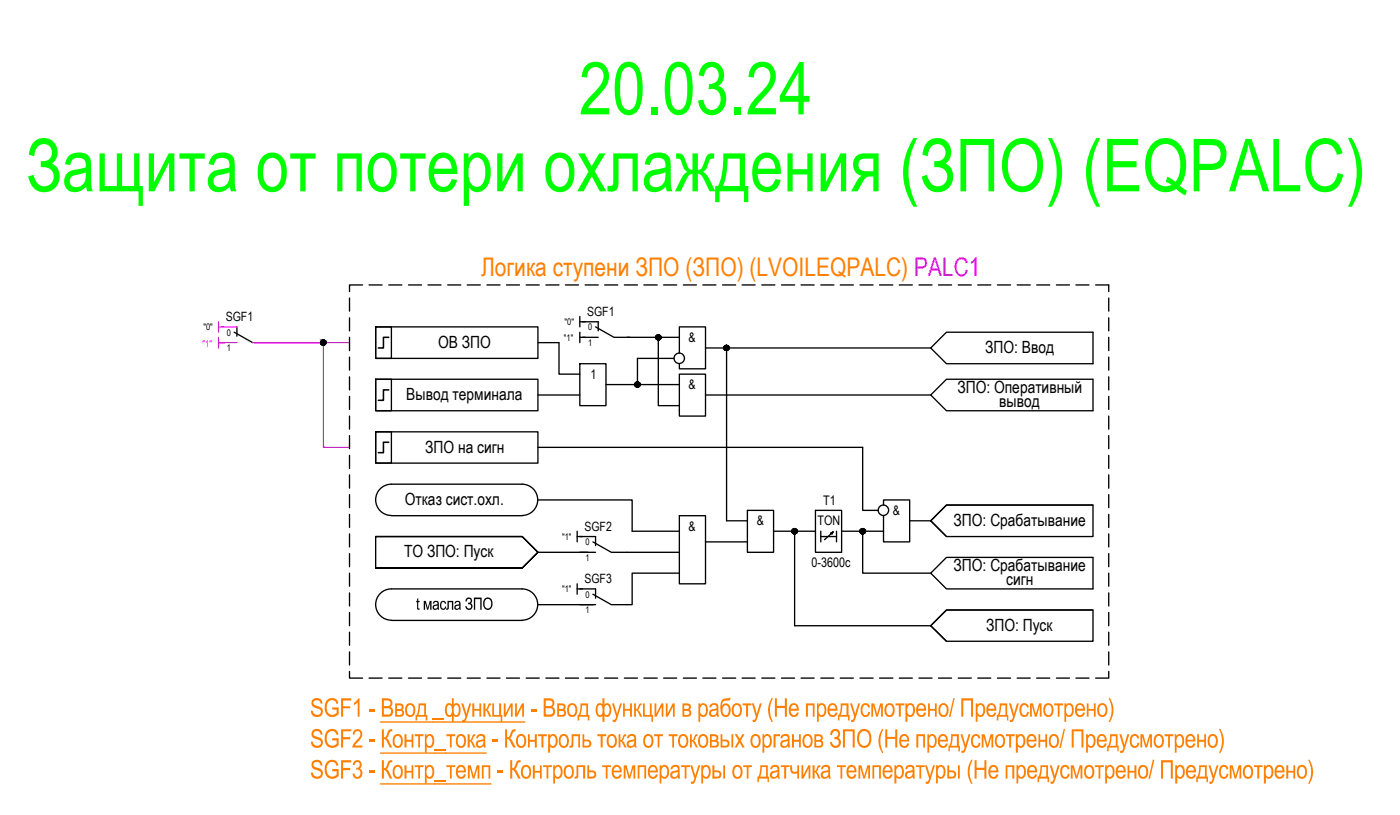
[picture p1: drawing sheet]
<svg xmlns="http://www.w3.org/2000/svg" width="267mm" height="156mm" viewBox="0 0 267 156" stroke-linecap="round" stroke-linejoin="round" font-family="sans-serif">
<!-- layer: 0 -->
<g fill="none" stroke="#000" stroke-width=".25">
<path d="M66.7 56.9v2.5M69.2 54.4h-2.5v1.2M70.5 54.4h2.5M74.2 54.4h2.5M78 54.4h2.5M81.7 54.4h2.5M85.5 54.4h2.5M89.2 54.4h2.5M93 54.4h2.5M96.7 54.4h2.5M100.5 54.4h2.5M104.3 54.4h2.5"/>
<path d="M108 54.4h2.5M111.7 54.4h2.5M115.5 54.4h2.5M119.2 54.4h2.5M123 54.4h2.5M126.7 54.4h2.5M130.5 54.4h2.5M134.2 54.4h2.5M138 54.4h2.5M141.7 54.4h2.5M145.5 54.4h2.5M149.3 54.4h2.5"/>
<path d="M153 54.4h2.5M156.7 54.4h2.5M160.5 54.4h2.5M164.2 54.4h2.5M168 54.4h2.5M171.7 54.4h2.5M175.5 54.4h2.5M179.2 54.4h2.5M183 54.4h2.5M186.7 54.4h2.5M190.5 54.4h2.5M194.3 54.4h2.5"/>
<path d="M198 54.4h2.5M201.7 54.4h2.5M205.5 54.4h2.5M209.2 54.4h2.5v1.2M211.7 56.9v2.5M66.7 60.6v2.5M66.7 64.4v2.5M66.7 68.1v2.5M66.7 71.9v2.5M66.7 75.6v2.5M66.7 79.4v2.5M71.7 72.4h3v6h-3z"/>
<path d="M71.7 72.4h31v6h-31zM71.7 62.4h3v6h-3zM71.7 62.4h31v6h-31zM102.7 65.4h4.1v6h3.9M102.7 75.4h8M110.7 69.4h5v8h-5zM110.7 60.4v2M110.7 63.4v2M110.7 61.4h1M110.7 64.4h1M115.7 73.4h14M119.7 64.4h10"/>
<path d="M125.7 64.4v13h4M128.7 68.4h-7v5M129.7 67.4v-5h5v8h-5v-1M129.7 71.4h5v8h-5zM134.7 75.4h43M134.7 66.4h43M138.8 66.4v33h3.9M180.8 72.4h27.9v6h-27.9l-3.1-3zM180.8 63.4h27.9v6h-27.9l-3.1-3zM211.7 60.6v2.5M211.7 64.4v2.5M211.7 68.1v2.5"/>
<path d="M211.7 71.9v2.5M211.7 75.6v2.5M211.7 79.4v2.5M66.7 83.1v2.5M66.7 86.9v2.5M66.7 90.6v2.6M66.7 94.4v2.5M66.7 98.1v2.5M71.7 82.4h3v6h-3zM71.7 82.4h31v6h-31zM102.7 85.4h62v12h3.1M102.7 95.4h18v6h9"/>
<path d="M129.7 98.4h5v13h-5zM142.7 97.4h5v8h-5zM155.7 97.4h5v8h-5zM168.7 96.4v-1h5v8h-5v-5M173.7 99.4h4M180.8 96.4h27.9v6h-27.9l-3.1-3zM208.7 96.4h-27.9l-3.1 3 3.1 3M211.7 83.1v2.5M211.7 86.9v2.5M211.7 90.6v2.6M211.7 94.4v2.5M211.7 98.1v2.5"/>
<path d="M66.7 101.9v2.5M66.7 105.6v2.5M66.7 109.4v2.5M66.7 113.1v2.5M66.7 116.9v2.5M71.7 102.4v6h28l3-3-3-3h-28h28l3 3-3 3h-28M102.7 115.4h10.5M102.7 105.4h9.6M110.2 102.4h1M110.2 101.4v2M110.2 111.4v2M110.2 112.4h1"/>
<path d="M119.7 105.4h10M129.7 109.4h-9v6h-1M134.7 103.4h8M147.7 101.4h8M151.8 101.4v18h25.9M156.7 101.4v2M156.7 102.4h3.1M158.6 101.7l.5-.2-1.6 1.5M159.1 101.5l-.2 .5M159.8 101.4v2M160.7 101.4h8M164.7 101.4v8h13"/>
<path d="M180.8 116.4h27.9v6h-27.9l-3.1-3zM180.8 106.4h27.9v6h-27.9l-3.1-3zM208.7 116.4h-27.9l-3.1 3 3.1 3M211.7 101.9v2.5M211.7 105.6v2.5M211.7 109.4v2.5M211.7 113.1v2.5M211.7 116.9v2.5M66.7 128.1v1.3h2.5M66.7 120.6v2.5M66.7 124.4v2.5M70.5 129.4h2.5"/>
<path d="M74.2 129.4h2.5M78 129.4h2.5M81.7 129.4h2.5M85.5 129.4h2.5M89.2 129.4h2.5M93 129.4h2.5M96.7 129.4h2.5M100.5 129.4h2.5M104.3 129.4h2.5M108 129.4h2.5M111.7 129.4h2.5M115.5 129.4h2.5"/>
<path d="M119.2 129.4h2.5M123 129.4h2.5M126.7 129.4h2.5M130.5 129.4h2.5M134.2 129.4h2.5M138 129.4h2.5M141.7 129.4h2.5M145.5 129.4h2.5M149.3 129.4h2.5M153 129.4h2.5M156.7 129.4h2.5M160.5 129.4h2.5"/>
<path d="M164.2 129.4h2.5M168 129.4h2.5M171.7 129.4h2.5M175.5 129.4h2.5M179.2 129.4h2.5M183 129.4h2.5M186.7 129.4h2.5M190.5 129.4h2.5M194.3 129.4h2.5M198 129.4h2.5M201.7 129.4h2.5M205.5 129.4h2.5"/>
<path d="M211.7 128.1v1.3h-2.5M211.7 120.6v2.5M211.7 124.4v2.5"/>
<circle cx="61.7" cy="65.4" r=".49"/>
<circle cx="121.7" cy="73.4" r=".49"/>
<circle cx="125.7" cy="64.3" r=".49"/>
<circle cx="129.7" cy="68.4" r=".99"/>
<circle cx="138.7" cy="66.4" r=".49"/>
<circle cx="168.7" cy="97.4" r=".99"/>
<circle cx="151.7" cy="101.3" r=".49"/>
<circle cx="164.7" cy="101.3" r=".49"/>
</g>
<path d="M44.7 63.4l3.5 2M45.2 62.4v1.8M111.2 61.4h3v1.7M111.2 64.4h3M113.7 62.4l3.6 2h3M110.7 102.4h3v1.7M110.7 112.4h3v1.7M110.7 115.4h3M110.7 105.4h3M113.2 113.4l3.5 2h3M113.2 103.4l3.5 2h3" fill="none" stroke="#000" stroke-width=".25"/>
<!-- layer: 0 -->
<g fill="#000" stroke="#000" stroke-width=".19">
<path d="M61.3 65.6h.9zM61.6 65.9h.2zM61.7 64.9h.1zM121.6 73.9h.3zM121.7 72.9h.1zM125.6 64.9h.2zM125.7 63.9h.1zM138.6 66.9h.2zM138.7 65.9h.1zM151.5 101.8h.5zM151.5 100.9h.5zM151.6 101.9h.2z"/>
<path d="M151.7 100.9h.1zM164.5 101h.5zM164.6 101.9h.2zM164.7 100.9h.1z"/>
<path d="M61.6 65.9h.2zM61.7 65.9h.1z"/>
<path d="M61.7 64.9h.1zM61.7 64.9h.1z"/>
<path d="M61.6 64.9h.3zM61.6 64.9h.3z"/>
<path d="M61.6 64.9h.4zM61.5 64.9h.5z"/>
<path d="M61.6 65.8h.3zM61.6 65.8l.2 .1z"/>
<path d="M61.5 64.9l.5 .1zM61.5 64.9l.5 .1z"/>
<path d="M61.5 65h.5zM61.5 65h.5z"/>
<path d="M61.5 65.8h.5zM61.5 65.8h.5z"/>
<path d="M61.5 65.8h.5zM61.5 65.8h.4z"/>
<path d="M61.5 65h.5zM61.5 65h.5z"/>
<path d="M61.4 65h.7zM61.4 65h.7z"/>
<path d="M61.4 65.8h.6zM61.4 65.8h.6z"/>
<path d="M61.5 65.8h.5zM61.5 65.8h.5z"/>
<path d="M61.4 65l.7 .1zM61.4 65l.7 .1z"/>
<path d="M61.4 65.7h.7zM61.4 65.7l.6 .1z"/>
<path d="M61.3 65.1h.9zM61.3 65.1h.9z"/>
<path d="M61.3 65.7h.8zM61.3 65.7h.8z"/>
<path d="M61.3 65.1l.9 .1zM61.3 65.1l.9 .1z"/>
<path d="M61.3 65.2h.9zM61.3 65.2h.9z"/>
<path d="M61.3 65.6h.9zM61.3 65.6l.8 .1z"/>
<path d="M61.3 65.2l.9 .1zM61.3 65.2l.9 .1z"/>
<path d="M61.2 65.3h1zM61.2 65.3h1z"/>
<path d="M61.2 65.3h1zM61.2 65.3h1z"/>
<path d="M61.2 65.3l1 .1zM61.2 65.3l1 .1z"/>
<path d="M61.2 65.4h1zM61.2 65.4h1z"/>
<path d="M61.2 65.4l1 .1zM61.2 65.4l1 .1z"/>
<path d="M61.2 65.5h1zM61.2 65.5h1z"/>
<path d="M61.2 65.5h1zM61.2 65.5h1z"/>
<path d="M61.3 65.5h.9zM61.3 65.5l.9 .1zM61.3 65.6h.9z"/>
<path d="M121.7 72.9h.2zM121.7 72.9h.2z"/>
<path d="M121.7 73.9h.1zM121.6 73.9h.2z"/>
<path d="M121.6 72.9h.3zM121.6 72.9h.3z"/>
<path d="M121.6 72.9h.4zM121.5 72.9h.5z"/>
<path d="M121.6 73.8h.3zM121.6 73.8l.3 .1z"/>
<path d="M121.5 72.9l.5 .1zM121.5 72.9l.5 .1z"/>
<path d="M121.5 73.8h.5zM121.5 73.8h.4z"/>
<path d="M121.5 73h.5zM121.4 73h.6z"/>
<path d="M121.5 73.8h.5zM121.5 73.8h.5z"/>
<path d="M121.4 73h.7zM121.4 73h.7z"/>
<path d="M121.4 73.8h.6zM121.4 73.8h.6z"/>
<path d="M121.4 73h.7zM121.4 73h.7z"/>
<path d="M121.4 73.8h.7zM121.4 73.8h.6z"/>
<path d="M121.4 73l.7 .1zM121.4 73l.7 .1z"/>
<path d="M121.4 73.1h.8zM121.4 73.1h.8z"/>
<path d="M121.4 73.7h.7zM121.4 73.7h.7z"/>
<path d="M121.4 73.7h.7zM121.4 73.7l.7 .1z"/>
<path d="M121.3 73.1l.9 .1zM121.3 73.1l.9 .1z"/>
<path d="M121.3 73.2h.9zM121.3 73.2h.9z"/>
<path d="M121.3 73.6h.9zM121.3 73.6h.9z"/>
<path d="M121.3 73.6h.9zM121.3 73.6l.8 .1z"/>
<path d="M121.3 73.2l.9 .1zM121.3 73.2l.9 .1z"/>
<path d="M121.3 73.3h.9zM121.3 73.3h.9z"/>
<path d="M121.3 73.5l.9 .1zM121.3 73.5l.9 .1z"/>
<path d="M121.3 73.6h.9zM121.3 73.6h.9z"/>
<path d="M121.2 73.3h1zM121.2 73.3h1z"/>
<path d="M121.2 73.3l1 .1zM121.2 73.3l1 .1z"/>
<path d="M121.2 73.4h1zM121.2 73.4h1z"/>
<path d="M121.2 73.4l1 .1zM121.2 73.4l1 .1z"/>
<path d="M121.2 73.5h1zM121.2 73.5h1z"/>
<path d="M125.6 64.9h.2zM125.7 64.9h.1z"/>
<path d="M125.7 63.9h.1zM125.6 63.9h.2z"/>
<path d="M125.6 63.9h.3zM125.6 63.9h.3z"/>
<path d="M125.6 63.9h.3zM125.5 63.9h.4z"/>
<path d="M125.6 64.9h.3zM125.6 64.9h.2z"/>
<path d="M125.5 63.9h.5zM125.5 63.9h.5z"/>
<path d="M125.5 64.8h.4zM125.5 64.8l.4 .1z"/>
<path d="M125.5 63.9l.5 .1zM125.5 63.9l.5 .1z"/>
<path d="M125.5 64.8h.5zM125.5 64.8h.4z"/>
<path d="M125.5 64h.6zM125.5 64h.6z"/>
<path d="M125.5 64.8h.5zM125.5 64.8h.5z"/>
<path d="M125.4 64h.7zM125.4 64h.7z"/>
<path d="M125.4 64.7h.7zM125.4 64.7l.6 .1z"/>
<path d="M125.4 64l.7 .1zM125.4 64l.7 .1z"/>
<path d="M125.4 64.7h.7zM125.4 64.7h.7z"/>
<path d="M125.3 64.1h.8zM125.3 64.1h.8z"/>
<path d="M125.3 64.1l.9 .1zM125.3 64.1l.9 .1z"/>
<path d="M125.3 64.7h.8zM125.3 64.7h.8z"/>
<path d="M125.3 64.7h.8zM125.3 64.7h.8z"/>
<path d="M125.3 64.2h.9zM125.3 64.2h.9z"/>
<path d="M125.3 64.2h.9zM125.3 64.2h.9z"/>
<path d="M125.3 64.6h.9zM125.3 64.6h.9z"/>
<path d="M125.3 64.6h.9zM125.3 64.6l.8 .1z"/>
<path d="M125.3 64.2l.9 .1zM125.3 64.2l.9 .1z"/>
<path d="M125.3 64.3h.9zM125.3 64.3h.9z"/>
<path d="M125.3 64.3l.9 .1zM125.3 64.3l.9 .1z"/>
<path d="M125.3 64.4h.9zM125.3 64.4h.9z"/>
<path d="M125.3 64.4l.9 .1zM125.3 64.4l.9 .1z"/>
<path d="M125.3 64.5h.9zM125.3 64.5h.9z"/>
<path d="M125.3 64.5h.9zM125.3 64.5l.9 .1z"/>
<path d="M138.6 66.9h.2zM138.7 66.9h.1z"/>
<path d="M138.7 65.9h.1zM138.6 65.9h.2z"/>
<path d="M138.6 65.9h.3zM138.6 65.9h.3z"/>
<path d="M138.6 65.9h.3zM138.5 65.9h.4z"/>
<path d="M138.6 66.9h.3zM138.6 66.9h.2z"/>
<path d="M138.5 65.9h.5zM138.5 65.9h.5z"/>
<path d="M138.5 66.8h.4zM138.5 66.8l.4 .1z"/>
<path d="M138.5 65.9l.5 .1zM138.5 65.9l.5 .1z"/>
<path d="M138.5 66.8h.5zM138.5 66.8h.4z"/>
<path d="M138.5 66h.6zM138.5 66h.6z"/>
<path d="M138.5 66.8h.5zM138.5 66.8h.5z"/>
<path d="M138.4 66l.7 .1zM138.4 66l.7 .1z"/>
<path d="M138.4 66.8h.7zM138.4 66.8h.6z"/>
<path d="M138.4 66.1h.7zM138.3 66.1h.8z"/>
<path d="M138.4 66.7h.7zM138.4 66.7l.7 .1z"/>
<path d="M138.3 66.1h.8zM138.3 66.1h.8z"/>
<path d="M138.3 66.1h.9zM138.3 66.1h.9z"/>
<path d="M138.3 66.6l.8 .1zM138.3 66.6l.8 .1z"/>
<path d="M138.3 66.7h.8zM138.3 66.7h.8z"/>
<path d="M138.3 66.1l.9 .1zM138.3 66.1l.9 .1z"/>
<path d="M138.3 66.6h.9zM138.3 66.6h.8z"/>
<path d="M138.3 66.2h.9zM138.2 66.2h1z"/>
<path d="M138.2 66.2l1 .1zM138.2 66.2l1 .1z"/>
<path d="M138.2 66.3l1 .1zM138.2 66.3l1 .1z"/>
<path d="M138.2 66.4h1zM138.2 66.4h1z"/>
<path d="M138.2 66.4h1zM138.2 66.4h1z"/>
<path d="M138.2 66.4l1 .1zM138.2 66.4l1 .1z"/>
<path d="M138.2 66.5h1zM138.2 66.5h1z"/>
<path d="M138.2 66.5l1 .1zM138.2 66.5l1 .1z"/>
<path d="M138.3 66.6h.9zM138.3 66.6h.9z"/>
<path d="M151.6 101.9h.2zM151.7 101.9h.1z"/>
<path d="M151.7 100.9h.1zM151.6 100.9h.2z"/>
<path d="M151.6 100.9h.3zM151.6 100.9h.3z"/>
<path d="M151.6 100.9h.4zM151.6 100.9h.4zM151.5 100.9h.5z"/>
<path d="M151.6 101.9h.3zM151.6 101.9h.2z"/>
<path d="M151.5 100.9l.5 .1zM151.5 100.9l.5 .1z"/>
<path d="M151.5 101.8h.5zM151.5 101.8l.4 .1z"/>
<path d="M151.5 101h.5zM151.4 101h.6z"/>
<path d="M151.5 101.8h.5zM151.5 101.8h.5zM151.5 101.8h.5z"/>
<path d="M151.4 101h.7zM151.4 101h.7z"/>
<path d="M151.4 101.7h.6zM151.4 101.7l.6 .1z"/>
<path d="M151.4 101l.7 .1zM151.4 101l.7 .1z"/>
<path d="M151.4 101.7h.7zM151.4 101.7h.6z"/>
<path d="M151.3 101.1h.9zM151.3 101.1h.9z"/>
<path d="M151.3 101.7h.8zM151.3 101.7h.8z"/>
<path d="M151.3 101.1l.9 .1zM151.3 101.1l.9 .1z"/>
<path d="M151.3 101.2h.9zM151.3 101.2h.9z"/>
<path d="M151.3 101.6l.9 .1zM151.3 101.6l.9 .1z"/>
<path d="M151.3 101.7h.9zM151.3 101.7h.8z"/>
<path d="M151.3 101.2h.9zM151.3 101.2h.9z"/>
<path d="M151.2 101.2l1 .1zM151.2 101.2l1 .1z"/>
<path d="M151.2 101.3h1zM151.2 101.3h1z"/>
<path d="M151.2 101.3l1 .1zM151.2 101.3l1 .1z"/>
<path d="M151.2 101.4h1zM151.2 101.4h1z"/>
<path d="M151.2 101.4l1 .1zM151.2 101.4l1 .1z"/>
<path d="M151.2 101.5h1zM151.2 101.5h1z"/>
<path d="M151.2 101.5l1 .1zM151.2 101.5l1 .1z"/>
<path d="M151.3 101.6h.9zM151.3 101.6h.9z"/>
<path d="M164.6 101.9h.2zM164.7 101.9h.1z"/>
<path d="M164.7 100.9h.1zM164.6 100.9h.2z"/>
<path d="M164.6 100.9h.3zM164.6 100.9h.3z"/>
<path d="M164.6 100.9h.4zM164.6 100.9h.4z"/>
<path d="M164.6 101.9h.3zM164.6 101.9h.2z"/>
<path d="M164.5 100.9h.5zM164.5 100.9h.5z"/>
<path d="M164.5 101.8h.5zM164.5 101.8l.4 .1z"/>
<path d="M164.5 100.9l.5 .1zM164.5 100.9l.5 .1zM164.4 101h.6z"/>
<path d="M164.5 101.8h.5zM164.5 101.8h.5z"/>
<path d="M164.4 101h.7zM164.4 101h.7z"/>
<path d="M164.4 101.7l.6 .1zM164.4 101.7l.6 .1z"/>
<path d="M164.5 101.8h.5zM164.5 101.8h.5z"/>
<path d="M164.4 101l.7 .1zM164.4 101l.7 .1z"/>
<path d="M164.4 101.7h.7zM164.4 101.7h.6z"/>
<path d="M164.3 101.1h.9zM164.3 101.1h.9z"/>
<path d="M164.3 101.7h.8zM164.3 101.7h.8z"/>
<path d="M164.3 101.1l.9 .1zM164.3 101.2h.9z"/>
<path d="M164.3 101.2h.9zM164.3 101.2h.9z"/>
<path d="M164.3 101.6l.9 .1zM164.3 101.6l.9 .1z"/>
<path d="M164.3 101.7h.9zM164.3 101.7h.8z"/>
<path d="M164.3 101.2h.9zM164.3 101.2h.9z"/>
<path d="M164.2 101.2l1 .1zM164.2 101.2l1 .1z"/>
<path d="M164.2 101.3h1zM164.2 101.3h1z"/>
<path d="M164.2 101.3l1.1 .1zM164.2 101.3l1.1 .1z"/>
<path d="M164.2 101.4l1 .1zM164.2 101.4l1 .1z"/>
<path d="M164.2 101.5h1zM164.2 101.5h1z"/>
<path d="M164.2 101.5l1 .1zM164.2 101.5l1 .1z"/>
<path d="M164.3 101.6h.9zM164.3 101.6h.9z"/>
<path d="M164.2 101.4h1.1zM164.2 101.4h1z"/>
</g>
<path d="M74.2 74.4h-1v2h-.9M74.2 64.4h-1v2h-.9M74.2 84.4h-1v2h-.9" fill="none" stroke="#000" stroke-width=".3"/>
<path d="M42.2 65.4h3M42.2 62.4h3M48.2 65.4h3.1" fill="none" stroke="#f0f" stroke-width=".25"/>
<!-- layer: 0 -->
<path d="M41.7 61.4v2M41.7 64.4v2M41.7 62.4h1M41.7 65.4h1M66.7 65.4h-17.9h13v20h4.9" fill="none" stroke="#f0f" stroke-width=".25"/>
<g fill="#ff7f00">
<path d="M68.4 133.3l.3-.1v3.6h-.4v-2.8l-.7 .6v-.5l.5-.4z"/>
<path d="M70.5 135.3h1v.4h-1z"/>
</g>
<path d="M72.6 137.8h10.1" fill="none" stroke="#ff7f00" stroke-width=".25"/>
<path d="M79.9 134.2h1.5v2.2h.2v1.1h-.3v-.7h-1.6v.7h-.3v-1.1h.2l.1-.4zM80.2 134.6l-.1 1.1-.2 .7h1.1v-1.8z" fill="#ff7f00"/>
<path d="M84.8 137.8h15.4" fill="none" stroke="#ff7f00" stroke-width=".25"/>
<g fill="#ff7f00">
<path d="M94 134.2h.3v2.2h1v-2.2h.4v2.2h.2v1.3h-.3v-.9h-1.6z"/>
<path d="M96.2 134.2h.4v2l.9-2h.4v2.6h-.3v-2l-1 2h-.4z"/>
<path d="M98.4 134.2h.3v2l1-2h.4v2.6h-.4v-2l-.9 2h-.4z"/>
<path d="M127.2 134.2h.3v2l1-2h.4v2.6h-.4v-2l-1 2h-.3z"/>
<path d="M141.8 134.2h1.7v.4h-.6v2.2h-.4v-2.2h-.7z"/>
<path d="M143.6 134.2h.4l.5 2.1 .6-2.1h.4l-1.1 3.3a.49 .49 0 0 1-.6 .2l-.1-.4a.5 .5 0 0 0 .6-.5z"/>
<path d="M166.4 134.2h.6l.5 2 .6-2h.5v2.6h-.3v-2.1l-.7 2.1h-.3l-.6-2.2v2.2h-.3z"/>
<path d="M171 134.2h1.7v.4h-.7v2.2h-.4v-2.2h-.6z"/>
<path d="M177.2 134.2h.4v1.1h1v-1.1h.3v2.6h-.3v-1.2h-1v1.2h-.4z"/>
<path d="M201.3 134.2h1.7v.4h-.7v2.2h-.3v-2.2h-.7z"/>
<path d="M207.5 134.2h.4v1.1h1v-1.1h.3v2.6h-.3v-1.2h-1v1.2h-.4z"/>
<path d="M67.6 139.4l.2-.2 .6-.1 .3 .1 .3 .3 .2 .6-.2 .7-1.2 1.5h1.4v.3h-1.9l.3-.7 1.1-1.3 .1-.3v-.4a.55 .55 0 0 0-.7-.4 .55 .55 0 0 0-.4 .7l-.4-.1z"/>
<path d="M70.5 141.2h1v.4h-1z"/>
<path d="M130.3 134.2l1.3 .1 .3 .3v.5a.32 .32 0 0 0-.2 .4 .32 .32 0 0 0 .3 .2v.5l-.3 .5-1.4 .1zM130.7 134.6v.7h.4a.37 .37 0 0 0 .5-.4 .37 .37 0 0 0-.5-.3zM130.7 135.7v.7h.4a.4 .4 0 0 0 .5-.4 .4 .4 0 0 0-.5-.3z"/>
<path d="M133.4 134.2h.3v.4l.4-.4 .6 .1 .4 .4 .1 .6v.6l-.4 .7-.7 .2-.4-.3v1.2h-.3zM134.1 134.6l-.4 .5 .1 1.1a.6 .6 0 0 0 .8 .1 .6 .6 0 0 0 .2-.7l-.1-.8a.45 .45 0 0 0-.6-.2z"/>
<path d="M135.6 134.5l.5-.3h.6l.3 .1 .2 .4 .1 2.1h-.4v-.3l-.6 .3h-.4l-.3-.2-.2-.3 .1-.6 .2-.3 .5-.1a.44 .44 0 0 0 .5-.1 .44 .44 0 0 0 .1-.5l-.2-.1a.53 .53 0 0 0-.8 .4l-.3-.1zM135.9 135.7l-.1 .2a.49 .49 0 0 0 .5 .6 .49 .49 0 0 0 .5-.6 .24 .24 0 0 0 0-.4 .24 .24 0 0 0-.4 .1z"/>
<path d="M137.9 133.5l.4-.2 1.2-.1a.58 .58 0 0 1-.8 .5 .83 .83 0 0 0-.8 1l.3-.4 .3-.1 .5 .1 .3 .3 .3 .8-.1 .5-.4 .8-.9 .1-.5-.6-.1-1.6zM138.2 134.7l-.2 .5 .1 .9a.58 .58 0 0 0 .7 .3 .58 .58 0 0 0 .4-.7l-.2-1-.4-.1z"/>
<path d="M140.1 134.4l.4-.2h.5l.6 .6v1.2l-.1 .4-.4 .4h-.7l-.5-.6-.2-.9zM140.4 134.6l-.3 .5v.7l.2 .4a.62 .62 0 0 0 .7 .1 .62 .62 0 0 0 .3-.7l-.2-.9a.52 .52 0 0 0-.7-.1z"/>
<path d="M169.2 134.4l.5-.2h.4l.4 .1 .3 .5v1.1l-.1 .5-.4 .4h-.8l-.5-.6-.1-.9zM169.6 134.6l-.3 .5v.7l.1 .4a.6 .6 0 0 0 .8 .2 .6 .6 0 0 0 .3-.7l-.1-.9a.61 .61 0 0 0-.8-.2z"/>
<path d="M172.9 134.2h.4v.4l.4-.4 .6 .1 .4 .8v.9l-.5 .7-.6 .1-.3-.3v1.2h-.4zM173.6 134.6l-.3 .6 .1 .9a.54 .54 0 0 0 .7 .3 .54 .54 0 0 0 .3-.7l-.2-.9a.41 .41 0 0 0-.6-.2z"/>
<path d="M175.2 134.5l.4-.3h.5l.4 .2 .2 .3 .2 .9h-1.6l.2 .6 .4 .3a.49 .49 0 0 0 .6-.6l.4 .1-.1 .2-.6 .6h-.6l-.4-.4-.2-.6v-.6zM175.6 134.6l-.3 .6h1.2l-.2-.5a.46 .46 0 0 0-.7-.1z"/>
<path d="M179.6 134.3l.3-.1h.5l.4 .1 .2 .5 .1 1.1-.1 .5-.5 .4h-.7l-.5-.6-.1-1.1zM179.9 134.6l-.3 .6 .1 .9a.61 .61 0 0 0 .7 .3 .61 .61 0 0 0 .4-.7v-.7l-.3-.4z"/>
<path d="M203.3 134.2h.3v.4l.3-.4h.5l.4 .3 .3 .6v.8l-.4 .7-.3 .2h-.4l-.4-.3v1.2h-.3zM203.8 134.6l-.2 .8v.5l.2 .4a.59 .59 0 0 0 .7 0 .59 .59 0 0 0 .2-.7l-.1-.8a.48 .48 0 0 0-.8-.2z"/>
<path d="M205.6 134.4l.5-.2h.3l.3 .1 .4 .4 .1 .9h-1.6l.2 .6 .4 .3 .3-.1 .3-.5 .4 .1-.2 .5-.5 .3-.8-.1-.4-.6v-1zM205.9 134.6l-.2 .6h1.1l-.1-.3a.56 .56 0 0 0-.8-.3z"/>
<path d="M209.9 134.4l.4-.2h.5l.6 .5 .1 .4-.1 .9-.1 .4-.4 .4h-.8l-.5-.6-.1-1zM210.2 134.6l-.3 .5v.8l.2 .3a.59 .59 0 0 0 .7 .1 .59 .59 0 0 0 .3-.6v-.6l-.2-.4a.52 .52 0 0 0-.7-.1z"/>
</g>
<path d="M72.6 143.7h10.4" fill="none" stroke="#ff7f00" stroke-width=".25"/>
<g fill="#ff7f00">
<path d="M79.2 140.1h1.7v.4h-.7v2.1h-.3v-2.1h-.7z"/>
<path d="M140.3 140.1h.5l.5 .9 .5-.9h.4l-.7 1.2 .7 1.3h-.4l-.5-.9-.6 .9h-.4l.7-1.3z"/>
<path d="M147.7 140.1h1.3v.4h-.9v2.1h-.4z"/>
<path d="M151.2 140.1h.4v1.1h1v-1.1h.3v2.5h-.3v-1.1h-1v1.1h-.4z"/>
<path d="M158.8 139.4l.6-.3 .7 .1 .4 .8-.2 .6a.3 .3 0 0 0 .1 .5l.2 .7-.3 .6-.6 .3-.6-.1-.4-.3-.2-.6 .4-.2 .1 .5 .4 .3h.5l.3-.5v-.3l-.2-.3-.7-.2v-.4h.2a.58 .58 0 0 0 .5-.6 .58 .58 0 0 0-.6-.5 .58 .58 0 0 0-.5 .6v.2l-.4-.1z"/>
<path d="M161 139.2h2.2v3.4h-.4v-3.1h-1.4v3.1h-.4z"/>
<path d="M187.5 140.1h.5l.6 2 .6-2h.5v2.5h-.4v-2l-.6 2h-.3l-.6-2.1v2.1h-.3z"/>
<path d="M192.1 140.1h1.7v.4h-.7v2.1h-.4v-2.1h-.6z"/>
<path d="M198.3 140.1h.4v1.1h.9v-1.1h.4v2.5h-.4v-1.1h-.9v1.1h-.4z"/>
<path d="M222.4 140.1h1.7v.4h-.7v2.1h-.3v-2.1h-.7z"/>
<path d="M228.6 140.1h.4v1.1h1v-1.1h.3v2.5h-.3v-1.1h-1v1.1h-.4z"/>
<path d="M67.6 145.3l.4-.2h.5l.4 .2 .2 .8-.4 .6 .3 .2 .2 .4-.2 .9-.6 .4-.6-.1-.2-.2-.3-.7 .4-.1v.2a.58 .58 0 0 0 .8 .5 .58 .58 0 0 0 .3-.8l-.2-.5h-.6l.1-.4a.53 .53 0 0 0 .6-.7 .53 .53 0 0 0-.9-.2l-.1 .4-.3-.1z"/>
<path d="M70.5 147h1v.5h-1z"/>
<path d="M81.1 140.1h.3v.3l.5-.3h.4l.4 .3 .2 .5v.9l-.2 .5-.6 .4-.6-.3v1.2h-.4zM81.8 140.4l-.4 .8 .2 .9a.6 .6 0 0 0 .7 .1 .6 .6 0 0 0 .3-.7l-.1-.7a.5 .5 0 0 0-.7-.4z"/>
<path d="M133.6 140.3l.5-.2h.4l.3 .1 .4 .5v1.3l-.2 .3-.4 .4h-.4l-.4-.1-.4-.6-.1-.8zM133.9 140.5l-.2 .5v.9l.2 .3a.66 .66 0 0 0 .8-.1 .66 .66 0 0 0 .2-.7l-.2-.8a.51 .51 0 0 0-.8-.1z"/>
<path d="M135.6 140.1h1.2l.3 .4v.6a.31 .31 0 0 0-.1 .3 .31 .31 0 0 0 .3 .3v.5l-.4 .4h-1.3zM135.9 140.5v.7h.4a.39 .39 0 0 0 .6-.3 .39 .39 0 0 0-.6-.4zM135.9 141.5v.8h.5a.41 .41 0 0 0 .5-.4 .41 .41 0 0 0-.6-.4z"/>
<path d="M137.6 140.1h.4v1h.7l.6 .4v.6l-.2 .4-.3 .1h-1.2zM138 141.5v.8h.4a.44 .44 0 0 0 .6-.5 .44 .44 0 0 0-.6-.3zM139.7 140.1h.3v2.5h-.3z"/>
<path d="M143.5 140.4l.5-.3h.5l.6 .4 .2 .6-.1 .8-.2 .5-.4 .3h-.6l-.5-.5-.2-1.2zM144 140.5l-.3 .4v.6l.2 .7 .2 .1a.81 .81 0 0 0 .8-1.2l-.2-.5a.51 .51 0 0 0-.7-.1z"/>
<path d="M145.6 140.1h.3v.3l.5-.3 .6 .1 .4 .8v.9l-.4 .7-.5 .1-.5-.3v1.2h-.4zM146.3 140.4l-.4 .8 .2 .9a.52 .52 0 0 0 .7 .2 .52 .52 0 0 0 .2-.7v-.8a.5 .5 0 0 0-.7-.4z"/>
<path d="M149.3 140.3l.5-.2 .8 .1 .2 .4 .1 2h-.4v-.3l-.7 .4-.7-.3-.1-.6 .1-.3 .7-.3a.43 .43 0 0 0 .5-.1 .43 .43 0 0 0 .1-.5l-.3-.2a.48 .48 0 0 0-.7 .5l-.4-.1zM149.5 141.7a.5 .5 0 0 0 .3 .7 .5 .5 0 0 0 .6-.5v-.5z"/>
<path d="M153.6 140.3l.4-.2h.4l.3 .1 .4 .5v1.3l-.1 .3-.5 .4h-.5l-.6-.6-.2-.9zM153.9 140.5l-.2 .4-.1 .8 .2 .4 .3 .2h.4l.3-.5v-.6l-.2-.6a.51 .51 0 0 0-.7-.1z"/>
<path d="M155.5 140.1h1.2l.3 .3 .1 .6-.2 .3 .3 .4v.5l-.3 .4h-1.4zM155.9 140.5v.7h.3a.39 .39 0 0 0 .6-.3 .39 .39 0 0 0-.5-.4zM155.9 141.5v.8h.4a.41 .41 0 0 0 .6-.4 .41 .41 0 0 0-.6-.4z"/>
<path d="M164 139.6l.5-.4 .8-.1 .5 .2 .4 .5 .2 .6v1l-.2 .6-.5 .6-.5 .1h-.5l-.7-.6-.3-.7v-1zM164.5 139.6l-.4 .7v1.2l.5 .7 .7 .1 .4-.3 .2-.4 .1-1.2-.1-.4-.5-.5h-.4z"/>
<path d="M190.3 140.3l.5-.2h.4l.3 .1 .3 .5 .1 1.3-.2 .3-.4 .4h-.6l-.6-.6-.1-.9zM190.6 140.5l-.2 .4v.8l.1 .4 .3 .2h.5l.2-.5 .1-.6-.3-.6a.51 .51 0 0 0-.7-.1z"/>
<path d="M194 140.1h.3v.3l.1-.1a.9 .9 0 0 1 1.1 0 .9 .9 0 0 1 .3 1l-.2 1-.6 .4-.4-.1-.2-.2v1.2h-.4zM194.7 140.4l-.4 .7 .2 1a.57 .57 0 0 0 .7 .1 .57 .57 0 0 0 .2-.7v-.7a.47 .47 0 0 0-.7-.4z"/>
<path d="M196.3 140.4l.5-.3h.5l.5 .4 .1 .4v.6h-1.5l.2 .6a.52 .52 0 0 0 .6 .2 .52 .52 0 0 0 .4-.5l.3 .2-.4 .6-.6 .1-.5-.2-.4-.8 .1-.8zM196.7 140.5l-.3 .7h1.2l-.2-.6a.51 .51 0 0 0-.7-.1z"/>
<path d="M200.6 140.3l.5-.2h.4l.4 .2 .2 .3 .2 .7-.1 .7-.2 .3-.5 .4h-.3l-.5-.1-.3-.6-.1-1.1zM201 140.5l-.4 .6 .2 .9a.6 .6 0 0 0 .7 .3 .6 .6 0 0 0 .4-.8l-.1-.6-.1-.3a.48 .48 0 0 0-.7-.1z"/>
<path d="M224.4 140.1h.3v.3l.4-.3h.4l.4 .3 .2 .5v.9l-.2 .5-.6 .4-.6-.3v1.2h-.3zM225 140.4l-.3 .5v.6l.1 .6a.54 .54 0 0 0 .7 .2 .54 .54 0 0 0 .3-.6l-.1-.9a.5 .5 0 0 0-.7-.4z"/>
<path d="M226.6 140.4l.4-.3h.5l.6 .4 .2 1h-1.6l.2 .5 .3 .3h.4l.3-.5 .4 .1-.5 .7-.7 .1-.6-.5-.1-1.2zM227 140.5l-.2 .7h1.1l-.2-.6a.5 .5 0 0 0-.7-.1z"/>
<path d="M230.8 140.4l.6-.3h.5l.5 .3 .2 .7v.6l-.2 .5-.3 .4-.8 .1-.5-.4-.2-1.2zM231.2 140.6l-.2 .4 .1 1a.6 .6 0 0 0 .8 .3 .6 .6 0 0 0 .3-.8v-.5l-.2-.4a.52 .52 0 0 0-.8 0z"/>
</g>
<path d="M72.6 149.6h10.4" fill="none" stroke="#ff7f00" stroke-width=".25"/>
<g fill="#ff7f00">
<path d="M79.2 146h1.7v.4h-.7v2.2h-.3v-2.2h-.7z"/>
<path d="M81.1 146h.3v.3l.4-.3h.5l.4 .2 .2 .6v.9l-.3 .6-.3 .3h-.4l-.4-.3v1.2h-.4zM81.8 146.4l-.3 .5v.9a.53 .53 0 0 0 .7 .4 .53 .53 0 0 0 .3-.7l.1-.5-.2-.4a.43 .43 0 0 0-.6-.2z"/>
</g>
<path d="M85.2 149.6h8.6" fill="none" stroke="#ff7f00" stroke-width=".25"/>
<g fill="#ff7f00">
<path d="M141.9 146h1.7v.4h-.7v2.2h-.3v-2.2h-.7z"/>
<path d="M149.1 146h1.7v.4h-.7v2.2h-.3v-2.2h-.7z"/>
<path d="M150.9 146h.3l.1 .7a.57 .57 0 0 0 .3 .6 .57 .57 0 0 0 .7-.1v-1.2h.3v2.6h-.3v-1.1l-.8 .1-.4-.2-.2-.5z"/>
<path d="M153.1 146h.3v1.9l1-1.9h.4v2.6h-.4v-2l-1 2h-.3z"/>
<path d="M155.2 146h.4v1.1l.2-.1 .2-.4a.53 .53 0 0 1 .7-.6v.4a.67 .67 0 0 0-.6 .6l-.2 .3 .3 .2 .5 1.1h-.4l-.6-1.2h-.1v1.2h-.4z"/>
<path d="M159.8 146h1.7v.4h-.6v2.2h-.4v-2.2h-.7z"/>
<path d="M163.9 146h.6l.5 2.1 .6-2.1h.5v2.6h-.3v-2.1l-.6 2.1h-.3l-.6-2.2v2.2h-.4z"/>
<path d="M166.6 146h1.6v2.6h-.3v-2.2h-.9v2.2h-.4z"/>
<path d="M174.9 146h1.7v.4h-.7v2.2h-.3v-2.2h-.7z"/>
<path d="M176.6 146h.4l.6 2.1 .6-2.1h.4l-1 3.1a.53 .53 0 0 1-.8 .4v-.4a.53 .53 0 0 0 .6-.5z"/>
<path d="M204.5 146h.6l.5 2.1 .6-2.1h.5v2.6h-.3v-2.1l-.7 2.1h-.3l-.6-2.2v2.2h-.3z"/>
<path d="M209.1 146h1.7v.4h-.7v2.2h-.3v-2.2h-.7z"/>
<path d="M215.3 146h.4v1.1h1v-1.1h.3v2.6h-.3v-1.2h-1v1.2h-.4z"/>
<path d="M239.5 146h1.6v.4h-.6v2.2h-.4v-2.2h-.6z"/>
<path d="M245.6 146h.4v1.1h1v-1.1h.3v2.6h-.3v-1.2h-1v1.2h-.4z"/>
<path d="M145.2 146h1.4v2.2h.2v1h-.2v-.6h-1.7v.6h-.3v-1h.3l.2-.6zM145.5 146.4l-.1 1-.3 .8h1.2v-1.8z"/>
<path d="M147.3 146.2l.6-.3 .5 .1 .3 .2 .3 2.4h-.4l-.1-.4-.6 .4h-.5l-.3-.3-.1-.4 .1-.4 .3-.3 .5-.1a.43 .43 0 0 0 .5-.1 .43 .43 0 0 0 0-.6l-.4-.1a.46 .46 0 0 0-.6 .5l-.3-.1zM147.6 147.5a.47 .47 0 0 0 .1 .8 .47 .47 0 0 0 .7-.3l.1-.7z"/>
<path d="M157 146.2l.9-.3 .5 .3 .3 2.4h-.4l-.1-.4-.6 .4h-.4l-.4-.3v-.8l.3-.3 .5-.1a.43 .43 0 0 0 .6-.5 .43 .43 0 0 0-.7-.3l-.2 .1-.2 .4-.3-.1zM157.3 147.5a.47 .47 0 0 0 .1 .8 .47 .47 0 0 0 .7-.4v-.1a.27 .27 0 0 0 .1-.5 .27 .27 0 0 0-.4 .1z"/>
<path d="M161.9 146.3l.4-.3 .4-.1 .4 .2 .4 .5 .1 .8h-1.6l.1 .5 .3 .3h.5l.3-.5 .4 .1-.2 .4-.4 .4h-.7l-.6-.6v-1zM162.2 146.5l-.2 .5h1.2l-.1-.3a.55 .55 0 0 0-.9-.2z"/>
<path d="M168.8 146.3l.4-.3 .4-.1 .4 .2 .3 .3 .2 1h-1.6l.1 .4 .3 .4h.5l.3-.5 .4 .1-.4 .6-.4 .2h-.5l-.5-.5-.1-.5v-.7zM169.2 146.4l-.2 .3-.1 .3h1.2l-.1-.3a.54 .54 0 0 0-.8-.3z"/>
<path d="M170.8 146h.3v.3l.5-.4 .6 .2 .2 .2 .2 .7v.8l-.3 .6-.7 .2-.4-.3v1.2h-.4zM171.4 146.4l-.3 .6v.6l.3 .5a.61 .61 0 0 0 .7 0 .61 .61 0 0 0 .1-.8v-.7a.52 .52 0 0 0-.8-.2z"/>
<path d="M173.1 146.2l.6-.3 .8 .3 .1 .2 .1 2.2h-.3l-.1-.4-.6 .4h-.4l-.3-.2-.2-.3 .1-.6 .2-.2 .6-.2a.42 .42 0 0 0 .6-.5 .42 .42 0 0 0-.7-.3l-.3 .2v.3l-.4-.1zM173.4 147.5a.46 .46 0 0 0 0 .7 .46 .46 0 0 0 .7-.1l.2-.4v-.4z"/>
<path d="M178.8 146h.3v.3l.5-.4 .6 .2 .3 .4 .1 .6-.1 .8-.3 .5-.6 .2-.5-.3v1.2h-.3zM179.4 146.4l-.3 .5v.9a.52 .52 0 0 0 .6 .4 .52 .52 0 0 0 .5-.6v-.7l-.1-.3a.46 .46 0 0 0-.7-.2z"/>
<path d="M180.9 146h.4v1h.6l.5 .3 .2 .3-.1 .6a.65 .65 0 0 1-.7 .4h-.9zM181.3 147.3v.9h.3a.44 .44 0 0 0 .6-.4 .44 .44 0 0 0-.5-.5zM183 146h.3v2.6h-.3z"/>
<path d="M207.3 146.3l.3-.3 .5-.1 .5 .3 .3 .3 .1 .5-.1 .9-.3 .5-.3 .2-.7-.1-.5-.5-.1-1.1zM207.7 146.4l-.3 .6v.7l.3 .4a.65 .65 0 0 0 .7-.1 .65 .65 0 0 0 .2-.7l-.1-.7a.55 .55 0 0 0-.8-.2z"/>
<path d="M211.1 146h.3v.3l.3-.3h.5l.4 .2 .2 .6v.8l-.2 .7-.5 .3h-.4l-.3-.3v1.2h-.3zM211.7 146.4l-.3 .5v.9a.56 .56 0 0 0 .8 .4 .56 .56 0 0 0 .3-.7l-.2-.9a.43 .43 0 0 0-.6-.2z"/>
<path d="M213.3 146.3l.5-.3 .4-.1 .4 .2 .3 .5 .1 .8h-1.6l.2 .6 .3 .2a.54 .54 0 0 0 .7-.5l.4 .2-.3 .4-.3 .3h-.7l-.4-.4-.2-1zM213.8 146.4l-.4 .6h1.2v-.1a.57 .57 0 0 0-.8-.5z"/>
<path d="M217.6 146.3l.3-.3 .5-.1 .5 .3 .2 .3 .2 .5-.1 .8-.2 .5-.4 .3h-.6l-.5-.5-.2-1.1zM217.9 146.5l-.2 .9 .1 .4 .2 .3a.64 .64 0 0 0 .7 0 .64 .64 0 0 0 .2-.8v-.4l-.2-.5-.6-.1z"/>
<path d="M241.4 146h.3v.3l.5-.4 .5 .2 .3 .2 .2 .7v.8l-.3 .6-.7 .2-.4-.3v1.2h-.4zM242 146.4l-.3 .6v.6l.2 .5a.61 .61 0 0 0 .8 0 .61 .61 0 0 0 .1-.8l-.1-.7a.52 .52 0 0 0-.7-.2z"/>
<path d="M243.7 146.3l.4-.3 .4-.1 .4 .2 .2 .3 .2 1h-1.6l.2 .5 .3 .3h.5l.2-.5 .4 .1-.4 .7-.9 .1-.4-.5-.2-1.1zM244 146.5l-.2 .5h1.1v-.2a.55 .55 0 0 0-.3-.5 .55 .55 0 0 0-.6 .2z"/>
<path d="M247.8 146.4l.4-.4 .5-.1 .5 .2 .3 .3 .1 1.3-.1 .4-.4 .4-.6 .1-.7-.4-.2-.8zM248.4 146.4l-.4 .6 .1 .8 .2 .3a.65 .65 0 0 0 .8-.1 .65 .65 0 0 0 .1-.7l-.1-.7a.55 .55 0 0 0-.7-.2z"/>
</g>
<path d="M74.7 92.4a2.98 2.98 0 0 0-3 3 2.98 2.98 0 0 0 3 3M74.7 92.4h25M74.7 98.4h25M99.7 92.4a2.98 2.98 0 0 1 3 3 2.98 2.98 0 0 1-3 3M74.7 112.4a2.98 2.98 0 0 0-3 3 2.98 2.98 0 0 0 3 2.9M74.7 112.4h25M74.7 118.4h25M99.7 112.4a2.98 2.98 0 0 1 3 3 2.98 2.98 0 0 1-3 2.9" fill="none" stroke="#000" stroke-width=".25"/>
<!-- layer: TEXT -->
<g fill="#000">
<path d="M89.1 114.2l.4-.2h.3l.3 .3 .1 .4a.37 .37 0 0 0-.1 .6l.1 .2v.5l-.4 .3-.4 .1-.3-.2-.3-.5 .3-.1 .3 .5h.3a.41 .41 0 0 0 .2-.5 .41 .41 0 0 0-.4-.3h-.1v-.3a.39 .39 0 0 0 .5-.4 .39 .39 0 0 0-.5-.4 .39 .39 0 0 0-.3 .5h-.2zM90.5 114h1.5v2.3h-.3v-2h-.9v2h-.3z"/>
<path d="M86.9 114.8l.6-.1a.46 .46 0 0 1 .5 .5v1.1h-.2l-.1-.2-.6 .2a.56 .56 0 0 1-.3-.7 .56 .56 0 0 1 .8-.3 .31 .31 0 0 0-.2-.5 .31 .31 0 0 0-.4 .4h-.2zM87.1 115.7a.32 .32 0 0 0 .2 .5 .32 .32 0 0 0 .4-.4v-.3z"/>
<path d="M92.5 114.3l.7-.3 .4 .1 .3 .4 .2 1-.6 .8h-.6l-.5-.3-.1-.4v-.8zM92.9 114.3l-.3 .4-.1 .8 .4 .6h.5l.4-.4v-.8l-.3-.5z"/>
</g>
<g font-size="14" fill="#0f0">
<text x="110.6" y="21.8">20.03.24</text>
<text x="4.9" y="36.5">Защита от потери охлаждения (ЗПО) (EQPALC)</text>
</g>
<g font-size="4.9" fill="#ff7f00">
<text x="91.9" y="52.6">Логика ступени ЗПО (ЗПО) (LVOILEQPALC) PALC1</text>
<text x="59.2" y="136.8">SGF1 -</text>
<text x="72.6" y="136.8">Ввод</text>
<text x="82.7" y="136.8">_функции</text>
<text x="100.3" y="136.8">- Ввод функции в работу</text>
<text x="146.5" y="136.8">(Не предусмотрено</text>
<text x="181.2" y="136.8">/ Предусмотрено</text>
<text x="211.6" y="136.8">)</text>
<text x="59.2" y="142.6">SGF2 -</text>
<text x="72.6" y="142.6">Контр</text>
<text x="83" y="142.6">_тока - Контроль тока от токовых органов ЗПО</text>
<text x="167.5" y="142.6">(Не предусмотрено</text>
<text x="202.3" y="142.6">/ Предусмотрено</text>
<text x="232.7" y="142.6">)</text>
<text x="59.2" y="148.6">SGF3 -</text>
<text x="72.6" y="148.6">Контр</text>
<text x="83" y="148.6">_темп - Контроль температуры от датчика температуры</text>
<text x="184.6" y="148.6">(Не предусмотрено</text>
<text x="219.4" y="148.6">/ Предусмотрено</text>
<text x="249.7" y="148.6">)</text>
</g>
<g font-size="3.2">
<text x="83.7" y="66.4">ОВ ЗПО</text>
<text x="188.2" y="67.4">ЗПО: Ввод</text>
<text x="77.6" y="76.3">Вывод терминала</text>
<text x="182.9" y="75">ЗПО: Оперативный</text>
<text x="190.8" y="77.7">вывод</text>
<text x="81.2" y="86.4">ЗПО на сигн</text>
<text x="77.3" y="96.3">Отказ сист.охл.</text>
<text x="182.1" y="100.3">ЗПО: Срабатывание</text>
<text x="77.2" y="106.4">ТО ЗПО: Пуск</text>
<text x="182.1" y="109">ЗПО: Срабатывание</text>
<text x="192.2" y="111.7">сигн</text>
<text x="79.4" y="116.3">t масла ЗПО</text>
<text x="188.3" y="120.4">ЗПО: Пуск</text>
</g>
<g font-size="2.5">
<text x="131.5" y="65.3">&amp;</text>
<text x="112.8" y="72.3">1</text>
<text x="131.5" y="74.3">&amp;</text>
<text x="131.5" y="101.3">&amp;</text>
<text x="144.5" y="100.3">&amp;</text>
<text x="156.1" y="100.3">TON</text>
<text x="157.2" y="96.3">T1</text>
<text x="170.5" y="98.3">&amp;</text>
<text x="155" y="108.3">0-3600с</text>
</g>
<g font-size="2.4">
<text x="43.1" y="61.3">SGF1</text>
<text x="112.1" y="60.3">SGF1</text>
<text x="111.6" y="101.2">SGF2</text>
<text x="111.6" y="111.3">SGF3</text>
</g>
<g font-size="1.7">
<text x="38.9" y="63">&quot;0&quot;</text>
<text x="43.3" y="64">0</text>
<text x="107.7" y="65.1">&quot;1&quot;</text>
<text x="107.8" y="62">&quot;0&quot;</text>
<text x="112.3" y="63">0</text>
<text x="43.3" y="67">1</text>
<text x="112.3" y="66">1</text>
<text x="107.3" y="103">&quot;1&quot;</text>
<text x="111.8" y="104">0</text>
<text x="111.8" y="107">1</text>
<text x="107.3" y="113">&quot;1&quot;</text>
<text x="111.8" y="114">0</text>
<text x="111.8" y="117">1</text>
</g>
<text font-size="1.7" fill="#f0f" x="38.7" y="66.1">&quot;1&quot;</text>
</svg>
